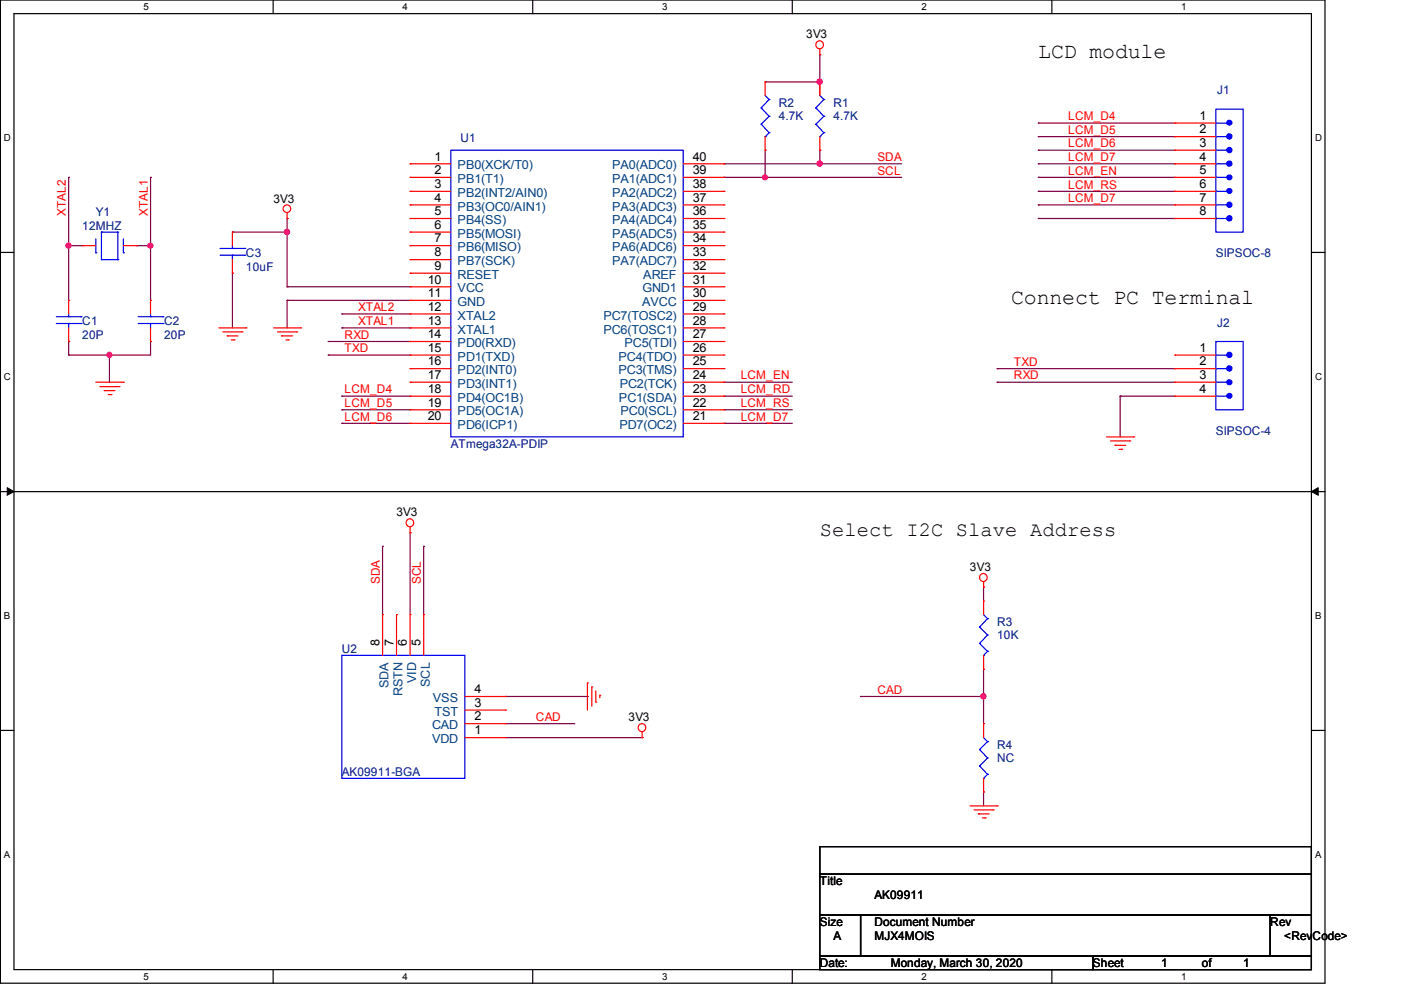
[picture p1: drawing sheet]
<svg xmlns="http://www.w3.org/2000/svg" width="297mm" height="210mm" viewBox="0 0 297 210" stroke-linecap="round" stroke-linejoin="round" font-family="sans-serif">
<path d="M.1 0h280.8v208.5h-280.8zM3 2.9h275v202.7h-275z" fill="none" stroke="#000" stroke-width=".25"/>
<g fill="#fff">
<path d="M30.4 .4h1v2.2h-1z"/>
<path d="M30.4 205.9h1v2.2h-1z"/>
</g>
<path d="M57.9 0v2.9M57.9 205.6v2.9" fill="none" stroke="#000" stroke-width=".25"/>
<g fill="#fff">
<path d="M85.3 .4h1.1v2.2h-1.1z"/>
<path d="M85.3 205.9h1.1v2.2h-1.1z"/>
</g>
<path d="M112.9 0v2.9M112.9 205.6v2.9" fill="none" stroke="#000" stroke-width=".25"/>
<g fill="#fff">
<path d="M140.4 .4h1v2.2h-1z"/>
<path d="M140.4 205.9h1v2.2h-1z"/>
</g>
<path d="M168 0v2.9M168 205.6v2.9" fill="none" stroke="#000" stroke-width=".25"/>
<g fill="#fff">
<path d="M195.4 .4h1v2.2h-1z"/>
<path d="M195.4 205.9h1v2.2h-1z"/>
</g>
<path d="M223 0v2.9M223 205.6v2.9" fill="none" stroke="#000" stroke-width=".25"/>
<g fill="#fff">
<path d="M250.4 .4h1.1v2.2h-1.1z"/>
<path d="M250.4 205.9h1.1v2.2h-1.1z"/>
<path d="M.8 28.2h1.4v2.2h-1.4z"/>
<path d="M278.8 28.2h1.4v2.2h-1.4z"/>
<path d="M.8 78.8h1.4v2.2h-1.4z"/>
<path d="M278.8 78.8h1.4v2.2h-1.4z"/>
</g>
<path d="M.1 53.5h2.9M278 53.5h2.9" fill="none" stroke="#000" stroke-width=".25"/>
<g fill="#fff">
<path d="M.8 129.6h1.3v2.2h-1.3z"/>
<path d="M278.8 129.6h1.3v2.2h-1.3z"/>
</g>
<path d="M.1 104.2h2.9M278 104.2h2.9" fill="none" stroke="#000" stroke-width=".25"/>
<path d="M1.5 103.4l1.5 .8-1.5 .8zM278 104.2l1.5-.8v1.6z" fill="#000" stroke="#000" stroke-width=".21"/>
<g fill="#fff">
<path d="M.8 180.2h1.2v2.2h-1.2z"/>
<path d="M278.8 180.2h1.2v2.2h-1.2z"/>
</g>
<path d="M3 104.2h275M278 104.2h.1M.1 154.9h2.9M278 154.9h2.9M173.8 179.5h104.2v5.8h-104.2zM173.8 185.3h104.2v8.7h-104.2zM173.8 194h8.7v8.7h-8.7zM182.5 194h86.8v8.7h-86.8zM269.3 194h8.7v8.7h-8.7zM173.8 202.7h57.9v2.9h-57.9zM231.7 202.7h46.3v2.9h-46.3z" fill="none" stroke="#000" stroke-width=".25"/>
<g fill="none" stroke="#800040" stroke-width=".25">
<path d="M162.2 17.4h.1M162.2 17.4h11.6M173.8 17.4h.1M173.8 11.6h.1M173.8 11.6v8.6M14.6 37.6h.1M14.6 37.6v26.1M31.9 37.6h.1M31.9 37.6v26.1M153.5 37.6h.1M153.5 34.7h.1M153.5 34.7h37.7"/>
<path d="M153.5 37.6h37.7M162.2 37.6h.1M162.2 31.8h.1M162.2 31.8v5.8M173.8 34.7h.1M173.8 31.8h.1M173.8 31.8v2.9M220.1 37.6h.1M220.1 34.7h.1M220.1 31.8h.1M220.1 29h.1M220.1 26.1h.1"/>
<path d="M220.1 34.7h29M220.1 37.6h29M220.1 31.8h29M220.1 29h29M220.1 26.1h29M14.6 52.1h.1M14.6 52.1h2.8M29 52.1h.1M29 52.1h2.9M31.9 52.1h.1M49.3 49.2h.1M49.3 57.9h.1"/>
<path d="M49.3 49.2h11.6M49.3 57.9v11.6M60.9 49.2h.1M60.9 46.3h.1M60.9 46.3v14.5M220.1 46.3h.1M220.1 43.4h.1M220.1 40.6h.1M220.1 46.3h29M220.1 43.4h29M220.1 40.6h29M14.6 72.4h.1"/>
<path d="M14.6 75.3h.1M14.6 72.4v2.9M23.2 75.3h.1M23.2 75.3v5.7M31.9 72.4h.1M31.9 72.4v2.9h-17.3M60.9 60.8h.1M60.9 63.7h.1M60.9 60.8h26.1M60.9 63.7v5.8M60.9 63.7h26.1M69.6 75.3h.1"/>
<path d="M69.6 72.4h.1M69.6 75.3h17.4M69.6 72.4h17.4M72.5 69.5h.1M72.5 66.6h.1M72.5 69.5h14.5M72.5 66.6h14.5M211.4 78.2h.1M211.4 78.2h37.7M72.5 89.8h.1M72.5 86.9h.1M72.5 84h.1"/>
<path d="M72.5 89.8h14.5M72.5 86.9h14.5M72.5 84h14.5M153.5 89.8h.1M153.5 86.9h.1M153.5 84h.1M153.5 81h.1M153.5 89.8h14.5M153.5 86.9h14.5M153.5 84h14.5M153.5 81h14.5M211.4 81h.1"/>
<path d="M211.4 81h37.7M237.5 84h.1M237.5 84h11.6M237.5 84v8.6M81.1 115.8h.1M81.1 115.8v14.5M87 113h.1M87 113v17.3M89.8 115.8h.1M89.8 115.8v14.5M208.5 124.5h.1M208.5 124.5v2.9"/>
<path d="M107.2 156.4h28.9M107.2 153.4h14.5M107.2 147.7h17.3M121.7 153.4h.1M124.5 147.7h.1M136.1 156.4h.1M182.5 147.7h.1M182.5 147.7h26M208.5 147.7h.1M208.5 141.9h.1M208.5 141.9v11.5M208.5 167.9h.1"/>
<path d="M208.5 167.9v3"/>
</g>
<g fill="#f0f" stroke="#f0f" stroke-width=".25">
<circle cx="14.5" cy="52.1" r=".53"/>
<circle cx="31.9" cy="52.1" r=".53"/>
<circle cx="23.2" cy="75.2" r=".53"/>
<circle cx="173.8" cy="34.7" r=".55"/>
<circle cx="162.2" cy="37.6" r=".53"/>
<circle cx="173.8" cy="17.3" r=".55"/>
<circle cx="60.8" cy="49.2" r=".55"/>
<circle cx="208.5" cy="147.6" r=".55"/>
</g>
<g fill="none" stroke="#f00" stroke-width=".25">
<path d="M162.2 17.4h.1M162.2 17.4v2.8M173.8 11.6h.1M173.8 17.4h.1M173.8 10.4v1.2M173.8 17.4v2.8M87 34.7h.1M87 37.6h.1M87 34.7h8.6M87 37.6h8.6M144.9 34.7h8.6M144.9 37.6h8.6"/>
<path d="M153.5 37.6h.1M153.5 34.7h.1M162.2 31.8h.1M162.2 29v2.8M173.8 31.8h.1M173.8 29v2.8M249.1 26.1h.1M249.1 29h.1M249.1 31.8h.1M249.1 34.7h.1M249.1 37.6h.1M249.1 26.1h8.7"/>
<path d="M249.1 29h8.7M249.1 31.8h8.7M249.1 34.7h8.7M249.1 37.6h8.7M17.4 52.1h.1M17.4 52.1h2.9M26.2 52.1h2.8M29 52.1h.1M49.3 49.2h.1M49.3 57.9h.1M49.3 49.2v2.9M49.3 55v2.9"/>
<path d="M60.9 46.3h.1M60.9 45.1v1.2M87 40.6h.1M87 43.4h.1M87 46.3h.1M87 49.2h.1M87 52.1h.1M87 55h.1M87 57.9h.1M87 40.6h8.6M87 43.4h8.6M87 46.3h8.6"/>
<path d="M87 52.1h8.6M87 49.2h8.6M87 55h8.6M87 57.9h8.6M144.9 40.6h8.6M144.9 43.4h8.6M144.9 46.3h8.6M144.9 52.1h8.6M144.9 49.2h8.6M144.9 55h8.6M144.9 57.9h8.6M153.5 57.9h.1"/>
<path d="M153.5 55h.1M153.5 52.1h.1M153.5 49.2h.1M153.5 46.3h.1M153.5 43.4h.1M153.5 40.6h.1M249.1 40.6h.1M249.1 43.4h.1M249.1 46.3h.1M249.1 40.6h8.7M249.1 43.4h8.7M249.1 46.3h8.7"/>
<path d="M14.6 63.7h.1M14.6 72.4h.1M14.6 63.7v2.9M14.6 69.5v2.9M31.9 63.7h.1M31.9 72.4h.1M31.9 63.7v2.9M31.9 69.5v2.9M46.4 69.5h5.8M47.2 70.4h4.1M48.2 71.2h.1M48.2 71.2h2.3"/>
<path d="M49 72.1h.6M49.6 72.1h.1M51.3 70.4h.1M52.2 69.5h.1M58 69.5h5.8M58.8 70.4h4.1M59.7 71.2h.1M59.7 71.2h2.4M60.6 72.1h.5M61.1 72.1h.1M62.9 70.4h.1M63.8 69.5h.1"/>
<path d="M87 60.8h.1M87 63.7h.1M87 66.6h.1M87 69.5h.1M87 72.4h.1M87 75.3h.1M87 78.2h.1M87 69.5h8.6M87 75.3h8.6M87 78.2h8.6M87 60.8h8.6M87 63.7h8.6"/>
<path d="M87 66.6h8.6M87 72.4h8.6M144.9 69.5h8.6M144.9 75.3h8.6M144.9 78.2h8.6M144.9 60.8h8.6M144.9 63.7h8.6M144.9 66.6h8.6M144.9 72.4h8.6M153.5 78.2h.1M153.5 75.3h.1M153.5 72.4h.1"/>
<path d="M153.5 69.5h.1M153.5 66.6h.1M153.5 63.7h.1M153.5 60.8h.1M249.1 75.3h.1M249.1 78.2h.1M249.1 75.3h8.7M249.1 78.2h8.7M20.3 81h5.9M21.2 82h4M22.1 82.8h.1M22.1 82.8h2.3"/>
<path d="M22.9 83.7h.6M23.5 83.7h.1M25.2 82h.1M26.2 81h.1M87 81h.1M87 84h.1M87 86.9h.1M87 89.8h.1M87 81h8.6M87 84h8.6M87 86.9h8.6M87 89.8h8.6"/>
<path d="M144.9 81h8.6M144.9 84h8.6M144.9 86.9h8.6M144.9 89.8h8.6M153.5 89.8h.1M153.5 86.9h.1M153.5 84h.1M153.5 81h.1M234.6 92.6h5.8M235.5 93.5h4M236.4 94.4h.1M236.4 94.4h2.3"/>
<path d="M237.2 95.3h.6M237.8 95.3h.1M239.5 93.5h.1M240.4 92.6h.1M249.1 81h.1M249.1 84h.1M249.1 81h8.7M249.1 84h8.7M87 113h.1M87 111.8v1.2M81.1 130.3h.1M81.1 130.3v8.7"/>
<path d="M84.1 130.3h.1M84.1 130.3v8.7M87 130.3h.1M87 130.3v8.7M89.8 130.3h.1M89.8 130.3v8.7M208.5 124.5h.1M208.5 127.4h.1M208.5 123.4v1.1M208.5 127.4v2.9M208.5 139v2.9M98.6 156.4h8.6"/>
<path d="M98.6 153.4h8.6M98.6 150.6h8.6M98.6 147.7h8.6M107.2 156.4h.1M107.2 153.4h.1M107.2 150.6h.1M107.2 147.7h.1M124.5 144.8h.1M124.5 144.8v5.8M125.5 145.6h.1M125.5 145.6v4.1M126.3 148.9h.1"/>
<path d="M126.3 146.5v2.4M127.2 147.4h.1M127.2 147.4v.5M136.1 156.4h.1M136.1 155.2v1.2M208.5 141.9h.1M208.5 153.4h.1M208.5 153.4v3M205.7 170.9h5.7M206.5 171.7h4.1M207.4 172.6h.1M207.4 172.6h2.3"/>
<path d="M208.3 173.4h.6M208.5 167.9h.1M208.5 165v2.9M208.9 173.4h.1M210.6 171.7h.1M211.4 170.9h.1"/>
<circle cx="173.8" cy="9.5" r=".82"/>
<circle cx="60.8" cy="44.3" r=".8"/>
<circle cx="86.9" cy="110.8" r=".82"/>
<circle cx="208.5" cy="122.4" r=".82"/>
<circle cx="136.1" cy="154.3" r=".82"/>
</g>
<g fill="none" stroke="#00f" stroke-width=".25">
<path d="M95.6 31.8h49.3v60.8h-49.3zM161.4 22.9h.1M161.4 26.3h.1M161.4 22.9l1.7 1.8M161.4 26.3l1.7 1.8M162.2 29h.1M162.2 20.2l.9 .9M163.1 21.1h.1M163.1 24.7h.1M163.1 28.1h.1M163.1 21.1l-1.7 1.8M163.1 24.7l-1.7 1.6"/>
<path d="M163.1 28.1l-.9 .9M173 22.9h.1M173 26.3h.1M173 22.9l1.7 1.8M173 26.3l1.7 1.8M173.8 29h.1M173.8 20.2l.9 .9M174.7 21.1h.1M174.7 24.7h.1M174.7 28.1h.1M174.7 21.1l-1.7 1.8M174.7 24.7l-1.7 1.6"/>
<path d="M174.7 28.1l-.9 .9M257.8 23.1h5.8v26.1h-5.8zM257.8 26.1h2.5M257.8 29h2.5M257.8 31.8h2.5M257.8 34.7h2.5M257.8 37.6h2.5M260.3 26.1h.1M260.3 29h.1M260.3 31.8h.1M260.3 34.7h.1M260.3 37.6h.1"/>
<path d="M20.3 53.6h.1M20.3 50.6v3M21.5 55h.1M21.5 49.2h.1M21.5 49.2v5.8M21.5 55h3.5M21.5 49.2h3.5M25 55h.1M25 49.2h.1M25 49.2v5.8M26.2 53.6h.1M26.2 50.6v3"/>
<path d="M46.7 54.1h5.2M46.7 52.7h5.2M49.3 52.7h.1M49.3 54.1h.1M49.3 52.1v.6M49.3 54.1v.9M51.9 54.1h.1M51.9 52.7h.1M257.8 40.6h2.5M257.8 43.4h2.5M257.8 46.3h2.5M260.3 40.6h.1"/>
<path d="M260.3 43.4h.1M260.3 46.3h.1M11.9 68.6h5.3M11.9 67.2h5.3M14.6 67.2h.1M14.6 68.6h.1M14.6 66.6v.6M14.6 68.6v.9M17.2 68.6h.1M17.2 67.2h.1M29.3 68.6h5.2M29.3 67.2h5.2"/>
<path d="M31.9 67.2h.1M31.9 68.6h.1M31.9 66.6v.6M31.9 68.6v.9M34.5 68.6h.1M34.5 67.2h.1M257.8 72.4h5.8v14.5h-5.8zM257.8 75.3h2.5M257.8 78.2h2.5M260.3 75.3h.1M260.3 78.2h.1M257.8 81h2.5"/>
<path d="M257.8 84h2.5M260.3 81h.1M260.3 84h.1M72.5 139h26.1v26h-26.1zM207.7 132.9h.1M207.7 136.4h.1M207.7 132.9l1.7 1.7M207.7 136.4l1.7 1.7M208.5 139h.1M208.5 130.3l.9 .9M209.4 131.2h.1M209.4 134.6h.1"/>
<path d="M209.4 138.1h.1M209.4 131.2l-1.7 1.7M209.4 134.6l-1.7 1.8M209.4 138.1l-.9 .9M207.7 158.9h.1M207.7 158.9l1.7 1.8M208.5 156.4l.9 .8M209.4 157.2h.1M209.4 157.2l-1.7 1.7M207.7 162.4h.1M207.7 162.4l1.7 1.8M208.5 165h.1"/>
<path d="M209.4 160.7h.1M209.4 164.2h.1M209.4 160.7l-1.7 1.7M209.4 164.2l-.9 .8"/>
</g>
<g fill="#00f" stroke="#00f" stroke-width=".25">
<circle cx="260.7" cy="26" r=".53"/>
<circle cx="260.6" cy="28.9" r=".55"/>
<circle cx="260.6" cy="31.8" r=".55"/>
<circle cx="260.6" cy="34.7" r=".55"/>
<circle cx="260.7" cy="37.6" r=".53"/>
<circle cx="260.7" cy="40.5" r=".53"/>
<circle cx="260.6" cy="43.4" r=".55"/>
<circle cx="260.6" cy="46.3" r=".55"/>
<circle cx="260.6" cy="75.2" r=".55"/>
<circle cx="260.6" cy="78.1" r=".55"/>
<circle cx="260.7" cy="81" r=".53"/>
<circle cx="260.7" cy="83.9" r=".53"/>
</g>
<g font-size="4.6">
<text x="220.1" y="12.4">LCD module</text>
<text x="214.4" y="64.5">Connect PC Terminal</text>
</g>
<text font-size="4.3" x="173.8" y="113.6">Select I2C Slave Address</text>
<g font-size="2.6">
<text x="254.3" y="25.4">1</text>
<text x="254.3" y="28.3">2</text>
<text x="92.1" y="34.1">1</text>
<text x="146.9" y="34.1">40</text>
<text x="254.3" y="31.2">3</text>
<text x="254.3" y="34.1">4</text>
<text x="92.1" y="36.9">2</text>
<text x="92.1" y="39.9">3</text>
<text x="146.9" y="39.9">38</text>
<text x="146.9" y="36.9">39</text>
<text x="254.3" y="36.9">5</text>
<text x="254.3" y="39.9">6</text>
<text x="92.1" y="42.8">4</text>
<text x="92.1" y="45.6">5</text>
<text x="146.9" y="45.6">36</text>
<text x="146.9" y="42.8">37</text>
<text x="254.3" y="42.8">7</text>
<text x="254.3" y="45.6">8</text>
<text x="92.1" y="48.5">6</text>
<text x="92.1" y="51.4">7</text>
<text x="146.9" y="51.4">34</text>
<text x="146.9" y="48.5">35</text>
<text x="92.1" y="54.4">8</text>
<text x="92.1" y="57.2">9</text>
<text x="146.9" y="57.2">32</text>
<text x="146.9" y="54.4">33</text>
<text x="90.7" y="60.1">10</text>
<text x="90.7" y="63">11</text>
<text x="90.7" y="65.9">12</text>
<text x="146.9" y="65.9">29</text>
<text x="146.9" y="63">30</text>
<text x="146.9" y="60.1">31</text>
<text x="90.7" y="68.8">13</text>
<text x="90.7" y="71.7">14</text>
<text x="146.9" y="71.7">27</text>
<text x="146.9" y="68.8">28</text>
<text x="90.7" y="74.6">15</text>
<text x="90.7" y="77.5">16</text>
<text x="146.9" y="77.5">25</text>
<text x="146.9" y="74.6">26</text>
<text x="254.3" y="74.6">1</text>
<text x="254.3" y="77.5">2</text>
<text x="90.7" y="80.4">17</text>
<text x="90.7" y="83.3">18</text>
<text x="146.9" y="83.3">23</text>
<text x="146.9" y="80.4">24</text>
<text x="254.3" y="80.4">3</text>
<text x="254.3" y="83.3">4</text>
<text x="90.7" y="86.2">19</text>
<text x="90.7" y="89.1">20</text>
<text x="146.9" y="89.1">21</text>
<text x="146.9" y="86.2">22</text>
<text x="80.4" y="136.9" transform="rotate(-90 80.4 136.9)">8</text>
<text x="83.4" y="136.9" transform="rotate(-90 83.4 136.9)">7</text>
<text x="86.3" y="136.9" transform="rotate(-90 86.3 136.9)">6</text>
<text x="89.2" y="136.9" transform="rotate(-90 89.2 136.9)">5</text>
<text x="100.6" y="149.9">3</text>
<text x="100.6" y="147">4</text>
<text x="100.6" y="155.7">1</text>
<text x="100.6" y="152.8">2</text>
</g>
<g font-size="2.6" fill="#004080">
<text x="97" y="35.9">PB0(XCK/T0)</text>
<text x="129.8" y="35.9">PA0(ADC0)</text>
<text x="97" y="38.8">PB1(T1)</text>
<text x="97" y="41.8">PB2(INT2/AIN0)</text>
<text x="129.8" y="41.8">PA2(ADC2)</text>
<text x="129.8" y="38.8">PA1(ADC1)</text>
<text x="97" y="44.6">PB3(OC0/AIN1)</text>
<text x="97" y="47.5">PB4(SS)</text>
<text x="129.8" y="47.5">PA4(ADC4)</text>
<text x="129.8" y="44.6">PA3(ADC3)</text>
<text x="97" y="50.4">PB5(MOSI)</text>
<text x="97" y="53.3">PB6(MISO)</text>
<text x="129.8" y="53.3">PA6(ADC6)</text>
<text x="129.8" y="50.4">PA5(ADC5)</text>
<text x="97" y="56.2">PB7(SCK)</text>
<text x="97" y="59.1">RESET</text>
<text x="129.8" y="56.2">PA7(ADC7)</text>
<text x="136.4" y="59.1">AREF</text>
<text x="97" y="62">VCC</text>
<text x="97" y="64.9">GND</text>
<text x="136.1" y="64.9">AVCC</text>
<text x="136.2" y="62">GND1</text>
<text x="97" y="67.7">XTAL2</text>
<text x="97" y="70.7">XTAL1</text>
<text x="127.9" y="70.7">PC6(TOSC1)</text>
<text x="127.9" y="67.7">PC7(TOSC2)</text>
<text x="97" y="73.6">PD0(RXD)</text>
<text x="97" y="76.5">PD1(TXD)</text>
<text x="131.1" y="76.5">PC4(TDO)</text>
<text x="132.4" y="73.6">PC5(TDI)</text>
<text x="97" y="79.3">PD2(INT0)</text>
<text x="97" y="82.2">PD3(INT1)</text>
<text x="131.1" y="79.3">PC3(TMS)</text>
<text x="131.4" y="82.2">PC2(TCK)</text>
<text x="97" y="85.2">PD4(OC1B)</text>
<text x="97" y="88.1">PD5(OC1A)</text>
<text x="131.2" y="85.2">PC1(SDA)</text>
<text x="131.6" y="88.1">PC0(SCL)</text>
<text x="97" y="90.9">PD6(ICP1)</text>
<text x="131.3" y="90.9">PD7(OC2)</text>
<text x="82.4" y="145.9" transform="rotate(-90 82.4 145.9)">SDA</text>
<text x="85.3" y="147.7" transform="rotate(-90 85.3 147.7)">RSTN</text>
<text x="88.2" y="144.9" transform="rotate(-90 88.2 144.9)">VID</text>
<text x="91.1" y="145.6" transform="rotate(-90 91.1 145.6)">SCL</text>
<text x="91.8" y="148.9">VSS</text>
<text x="91.6" y="154.6">CAD</text>
<text x="92.1" y="151.7">TST</text>
<text x="91.6" y="157.6">VDD</text>
</g>
<g font-size="2.5">
<text x="170.9" y="8.1">3V3</text>
<text x="58" y="42.9">3V3</text>
<text x="84.1" y="109.5">3V3</text>
<text x="205.7" y="121.1">3V3</text>
<text x="133.3" y="152.9">3V3</text>
<text x="173.8" y="187.7">Title</text>
<text x="185.4" y="190.6">AK09911</text>
<text x="173.8" y="196.4">Size</text>
<text x="185.4" y="196.4">Document Number</text>
<text x="269.3" y="196.4">Rev</text>
<text x="176.7" y="199.2">A</text>
<text x="185.4" y="199.2">MJX4MOIS</text>
<text x="272.3" y="199.2">&lt;RevCode&gt;</text>
<text x="173.8" y="205.1">Date:</text>
<text x="188.9" y="205.1">Monday, March 30, 2020</text>
<text x="231.7" y="205.1">Sheet</text>
<text x="246.2" y="205.1">1</text>
<text x="254.8" y="205.1">of</text>
<text x="263.6" y="205.1">1</text>
</g>
<g font-size="2.5" fill="#000080">
<text x="165.1" y="22.6">R2</text>
<text x="176.7" y="22.6">R1</text>
<text x="258.1" y="20">J1</text>
<text x="165.1" y="25.5">4.7K</text>
<text x="176.7" y="25.5">4.7K</text>
<text x="97.6" y="30.2">U1</text>
<text x="20.3" y="45.8">Y1</text>
<text x="17.4" y="48.7">12MHZ</text>
<text x="52.2" y="54.5">C3</text>
<text x="52.2" y="57.4">10uF</text>
<text x="257.8" y="54.5">SIPSOC-8</text>
<text x="17.4" y="68.9">C1</text>
<text x="17.4" y="71.9">20P</text>
<text x="34.8" y="68.9">C2</text>
<text x="34.8" y="71.9">20P</text>
<text x="258.1" y="69.3">J2</text>
<text x="95.6" y="95">ATmega32A-PDIP</text>
<text x="257.8" y="92.1">SIPSOC-4</text>
<text x="211.4" y="132.7">R3</text>
<text x="211.4" y="135.6">10K</text>
<text x="72.5" y="138.4">U2</text>
<text x="211.4" y="158.8">R4</text>
<text x="211.4" y="161.6">NC</text>
<text x="72.5" y="164.5">AK09911-BGA</text>
</g>
<g font-size="2.5" fill="#f00">
<text x="226.5" y="28.4">LCM_D5</text>
<text x="226.5" y="25.5">LCM_D4</text>
<text x="186" y="34.1">SDA</text>
<text x="226.5" y="34.1">LCM_D7</text>
<text x="226.5" y="31.3">LCM_D6</text>
<text x="186" y="37">SCL</text>
<text x="226.5" y="40">LCM_RS</text>
<text x="226.5" y="37">LCM_EN</text>
<text x="14" y="45.7" transform="rotate(-90 14 45.7)">XTAL2</text>
<text x="31.3" y="45.7" transform="rotate(-90 31.3 45.7)">XTAL1</text>
<text x="226.5" y="42.9">LCM_D7</text>
<text x="75.9" y="66">XTAL2</text>
<text x="73.1" y="71.8">RXD</text>
<text x="75.9" y="68.9">XTAL1</text>
<text x="73.1" y="74.7">TXD</text>
<text x="215" y="77.6">TXD</text>
<text x="73.1" y="83.4">LCM_D4</text>
<text x="157.1" y="83.4">LCM_RD</text>
<text x="157.1" y="80.4">LCM_EN</text>
<text x="215" y="80.4">RXD</text>
<text x="73.1" y="89.2">LCM_D6</text>
<text x="73.1" y="86.3">LCM_D5</text>
<text x="157.1" y="89.2">LCM_D7</text>
<text x="157.1" y="86.3">LCM_RS</text>
<text x="80.5" y="123.9" transform="rotate(-90 80.5 123.9)">SDA</text>
<text x="89.2" y="123.9" transform="rotate(-90 89.2 123.9)">SCL</text>
<text x="186" y="147.1">CAD</text>
<text x="113.6" y="152.8">CAD</text>
</g>
<g font-size="2">
<text x="30.4" y="2.1">5</text>
<text x="85.3" y="2.1">4</text>
<text x="140.4" y="2.1">3</text>
<text x="195.4" y="2.1">2</text>
<text x="250.4" y="2.1">1</text>
<text x=".8" y="30">D</text>
<text x="278.8" y="30">D</text>
<text x=".8" y="80.6">C</text>
<text x="278.8" y="80.6">C</text>
<text x=".8" y="131.3">B</text>
<text x="278.8" y="131.3">B</text>
<text x=".8" y="182">A</text>
<text x="278.8" y="182">A</text>
<text x="30.4" y="207.7">5</text>
<text x="85.3" y="207.7">4</text>
<text x="140.4" y="207.7">3</text>
<text x="195.4" y="207.7">2</text>
<text x="250.4" y="207.7">1</text>
</g>
</svg>
